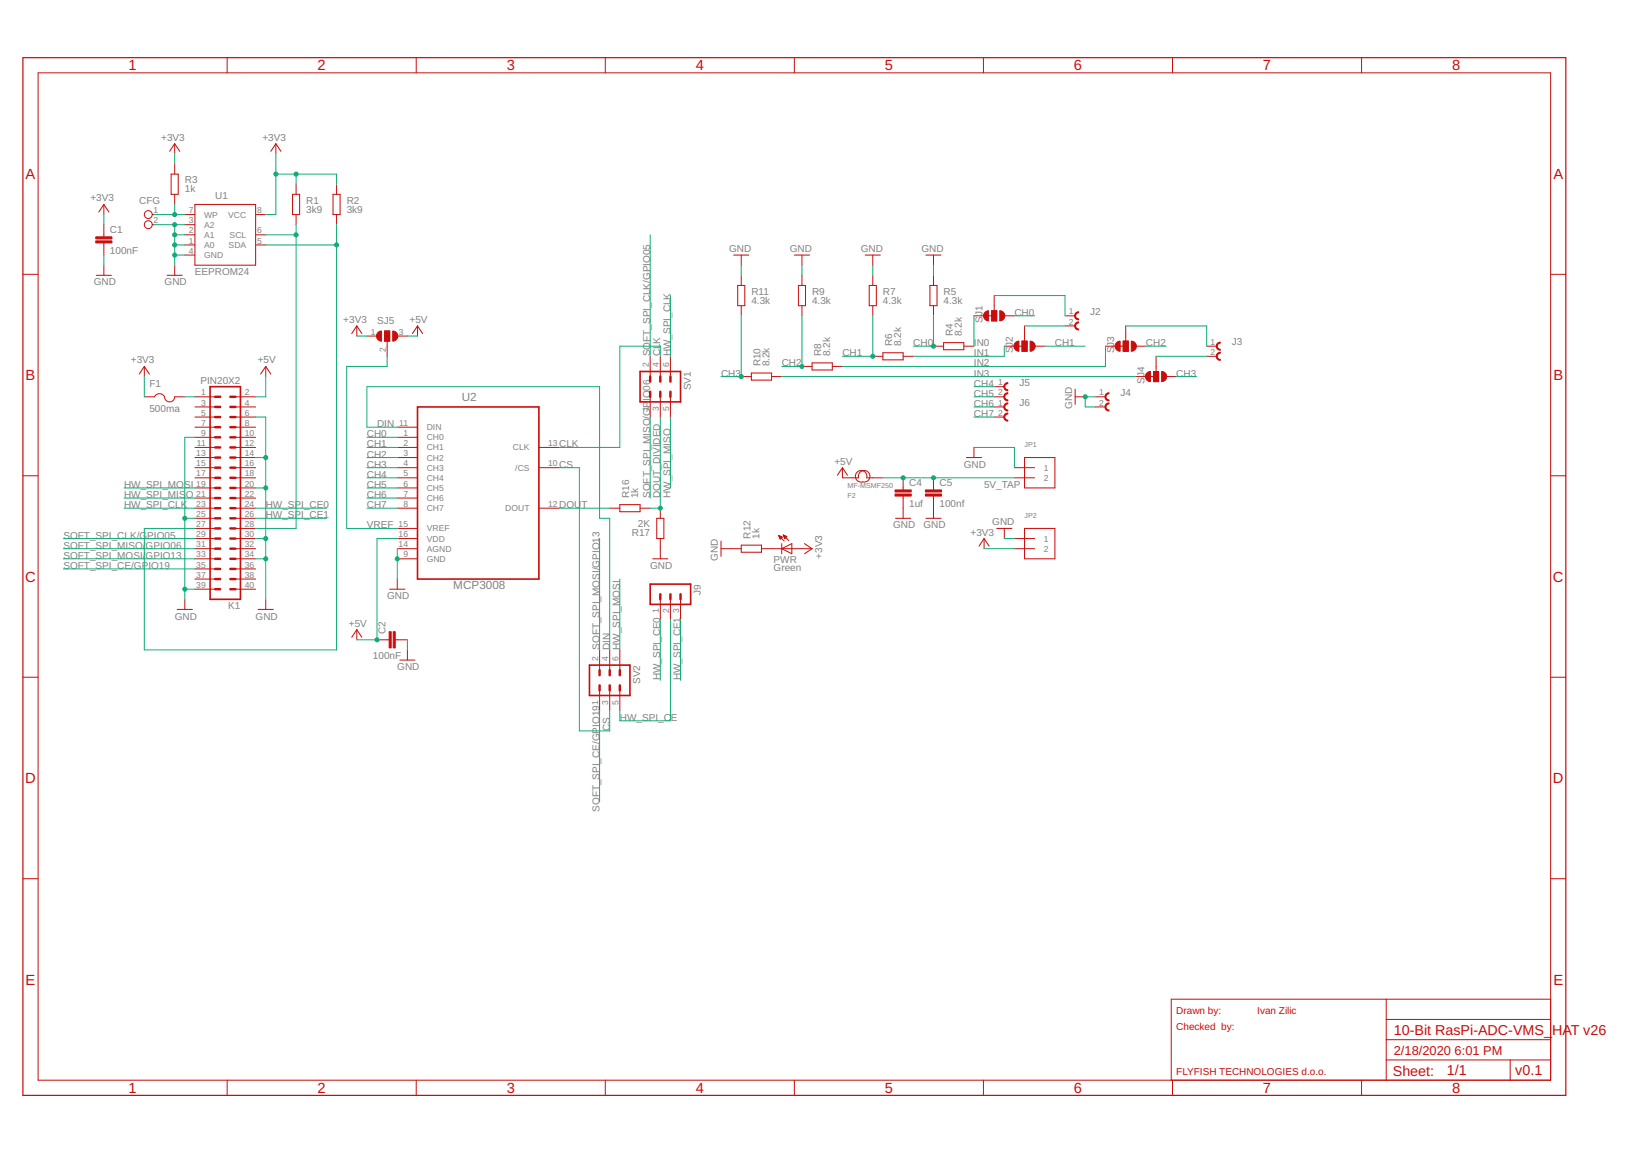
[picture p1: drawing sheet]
<svg xmlns="http://www.w3.org/2000/svg" width="1189mm" height="841mm" viewBox="0 0 1189 841" stroke-linecap="round" stroke-linejoin="round" font-family="sans-serif">
<path d="M466 270h29v22h-29zM153 281h22v155h-22zM304 296h88v125h-88zM473 425h30v15h-30zM429 484h30v22h-30z" fill="none" stroke="#c90d0c" stroke-width="1.2"/>
<g fill="none" stroke="#c90d0c" stroke-width="1.8">
<path d="M473 274v4M481 274v4M488 274v4M157 296h3M157 289h3M168 296h3M168 289h3M473 285v4M481 285v4M488 285v4M157 303h3M157 318h3"/>
<path d="M157 311h3M168 303h3M168 318h3M168 311h3M157 333h3M157 326h3M168 333h3M168 326h3M157 340h3M157 355h3M157 348h3M168 340h3"/>
<path d="M168 355h3M168 348h3M157 377h3M157 370h3M157 362h3M168 377h3M168 370h3M168 362h3M157 392h3M157 384h3M157 399h3M168 392h3"/>
<path d="M168 384h3M168 399h3M157 407h3M157 414h3M168 407h3M168 414h3M157 421h3M157 429h3M168 421h3M168 429h3M481 432v4M488 432v4"/>
<path d="M495 432v4M437 488v3M437 499v3M444 488v3M444 499v3M451 488v3M451 499v3"/>
</g>
<g fill="none" stroke="#c90d0c" stroke-width=".73">
<path d="M28 53h1101v733h-1101zM165 42v11M303 42v11M441 42v11M578 42v11M716 42v11M854 42v11M991 42v11M127 105v7M127 119v8M201 105v7M216 134v7"/>
<path d="M245 134v7M76 149v7M111 156h1M127 141v8M135 156h7M186 156h7M216 156v7M245 156v7M76 163v9M76 177v9M111 163h1M135 171h7"/>
<path d="M135 178h7M135 163h7M186 171h7M186 178h7M17 200h11M76 193v7M127 193v7M135 186h7M540 186v7M584 186v7M635 186v7M680 186v7"/>
<path d="M1129 200h11M540 200v8M584 200v8M635 200v8M680 200v8M724 215v11M260 237v7M304 237v7M540 222v8M584 222v8M635 222v8M680 222v8"/>
<path d="M709 230h7M722 226h4v7h-4zM731 230h8M746 237v11M775 230h8M775 237h8M820 237v11M267 244h7M280 241h4v7h-4zM282 248v11M289 244h8M473 259v15"/>
<path d="M481 259v15M488 259v15M635 259h8M658 259h7M680 252h7M702 252h7M731 252h8M744 248h4v8h-4zM753 252h8M805 252h7M818 248h3v8h-3zM827 252h7"/>
<path d="M842 259v11M878 252h8M878 259h8M105 267v7M193 267v7M540 274h7M562 274h7M584 267h7M606 267h7M827 274h7M840 270h3v8h-3zM849 274h7"/>
<path d="M105 289h7M127 289h8M142 289h15M142 296h15M171 289h15M171 296h15M473 289v14M481 289v14M488 289v14M724 289h7M724 296h7M724 281h7"/>
<path d="M783 289h7M797 289h8M797 296h8M142 303h15M142 311h15M142 318h15M171 303h15M171 311h15M171 318h15M289 311h15M289 318h15M724 303h7"/>
<path d="M142 326h15M142 333h15M171 326h15M171 333h15M289 326h15M289 333h15M392 326h15M709 326v7M17 346h11M142 340h15M142 348h15M142 355h15"/>
<path d="M171 340h15M171 348h15M171 355h15M289 340h15M289 348h15M289 355h15M392 340h15M613 340v8h8M635 348h8M658 348v8M680 348v8M739 340h14"/>
<path d="M739 348h14M1129 346h11M142 362h15M142 370h15M142 377h15M171 362h15M171 370h15M171 377h15M289 362h15M289 370h15M392 370h15M444 370h7"/>
<path d="M466 370h7M481 370v7M658 361v16M680 361v16M142 384h15M142 392h15M142 399h15M171 384h15M171 392h15M171 399h15M289 384h15M289 392h15"/>
<path d="M289 399h15M481 392v15M525 399h15M554 399h37M567 390l4 4M567 390l2 1M567 390l1 2 1-1M567 390h1M567 390h2M567 391h2M568 391h1M568 392h1"/>
<path d="M568 392h.1M570 389l4 4M570 389l3 1M570 389l1 3 2-2M570 390h1M571 390h1M571 390h2M571 391h1M571 392h.1M716 392v7M731 384v8M739 392h14"/>
<path d="M739 399h14M142 407h15M142 414h15M171 407h15M171 414h15M289 407h15M135 436v7M142 421h15M142 429h15M171 421h15M171 429h15M193 436v7"/>
<path d="M289 421v8M481 436v15M488 436v15M495 436v15M260 458v7M274 465h9M288 465h9M297 473v7M437 473v15M444 473v15M451 473v15M17 493h11"/>
<path d="M1129 493h11M437 502v15M444 502v15M451 502v15M17 639h11M1129 639h11M1009 727v59M1129 727h-276v59M1009 756h120M1009 742h120M1009 771h120M1099 771v15"/>
<path d="M165 786v11M303 786v11M441 786v11M578 786v11M716 786v11M854 786v11M991 786v11"/>
<circle cx="108" cy="156" r="2.9"/>
<circle cx="108" cy="163" r="2.9"/>
</g>
<path d="M17 42h1123v755h-1123z" fill="none" stroke="#c90d0c" stroke-width=".89"/>
<g fill="none" stroke="#c90d0c" stroke-width=".74">
<path d="M123 110l4-5 4 5M197 110l4-5 4 5M125 127h5v14h-5zM72 154l4-5 3 5M142 149h44v44h-44zM213 141h5v15h-5zM242 141h6v15h-6zM534 186h11M578 186h11M630 186h11M674 186h11M70 200h11"/>
<path d="M122 200h11M537 208h5v14h-5zM581 208h5v14h-5zM633 208h5v14h-5zM677 208h5v14h-5zM716 230h8M256 243l4-6 3 6M300 243l4-6 4 6M643 257h15v5h-15zM687 249h15v5h-15zM739 252h7M812 252h8"/>
<path d="M101 272l4-5 4 5M190 272l3-5 4 5M547 271h15v6h-15zM591 264h15v5h-15zM834 274h8M112 289a4 4 0 0 1 5-2 4 4 0 0 1 3 4 4 4 0 0 0 5 1 4 4 0 0 0 2-3M783 283v11M704 333h11M746 333h22v22h-22zM610 346l3-6 4 6M621 348h4a4 4 0 0 1 4-6 4 4 0 0 1 4 5 4 4 0 0 1-5 4 4 4 0 0 1-5-4 4 4 0 0 1 4-5 4 4 0 0 1 4 6h4M451 367h15v5h-15z"/>
<path d="M478 377h5v15h-5zM652 377h11M674 377h11M525 394v11M540 397h14v5h-14zM569 399l7-4v8zM569 395v8M586 395l5 4-5 4M713 397l3-5 4 5M726 384h11M746 384h22v23h-22zM475 407h11"/>
<path d="M284 429h11M129 443h11M188 443h11M256 464l4-6 3 6M291 480h11"/>
</g>
<g fill="#c90d0c" stroke="#c90d0c" stroke-width=".73">
<path d="M70 175h11v2h-11z"/>
<path d="M70 172h11v2h-11z"/>
<path d="M286 460h2v11h-2z"/>
<path d="M283 460h2v11h-2z"/>
<path d="M652 359h11v2h-11z"/>
<path d="M652 356h11v2h-11z"/>
<path d="M674 359h11v2h-11z"/>
<path d="M674 356h11v2h-11z"/>
<path d="M744 248h4v8h-4z"/>
<path d="M722 226h4v7h-4z"/>
<path d="M818 248h3v8h-3z"/>
<path d="M840 270h3v8h-3z"/>
<path d="M280 241h4v7h-4z"/>
</g>
<g fill="#c90d0c" stroke="#c90d0c" stroke-width=".73">
<path d="M783 228l2-1v1a2.2 2.2 0 0 0-2 2 2.2 2.2 0 0 0 2 2v1l-2-2-1-1z" fill-rule="evenodd"/>
<path d="M783 235l2-1v1a2.2 2.2 0 0 0-2 2 2.2 2.2 0 0 0 2 2v1a2.9 2.9 0 0 1-2-2 2.9 2.9 0 0 1 0-3z" fill-rule="evenodd"/>
<path d="M886 250l2-1v1a2.2 2.2 0 0 0-2 2 2.2 2.2 0 0 0 2 2v1l-2-2-1-1z" fill-rule="evenodd"/>
<path d="M886 257l2-1v1a2.2 2.2 0 0 0-2 2 2.2 2.2 0 0 0 2 2v1l-2-1-1-2z" fill-rule="evenodd"/>
<path d="M805 287l2-1a2.2 2.2 0 0 0-2 3 2.2 2.2 0 0 0 2 2v1l-2-2-1-2z" fill-rule="evenodd"/>
<path d="M805 294l2-1v1a2.2 2.2 0 0 0-2 2 2.2 2.2 0 0 0 2 2v1l-2-1-1-2z" fill-rule="evenodd"/>
<path d="M731 279l3-1v1a2.2 2.2 0 0 0-2 2 2.2 2.2 0 0 0 2 3h-1l-2-1v-2z" fill-rule="evenodd"/>
<path d="M731 287l3-1a2.2 2.2 0 0 0-2 3 2.2 2.2 0 0 0 2 2v1h-1l-2-2v-2z" fill-rule="evenodd"/>
<path d="M731 294l3-1v1a2.2 2.2 0 0 0-2 2 2.2 2.2 0 0 0 2 2v1h-1l-2-1v-2z" fill-rule="evenodd"/>
<path d="M731 301l3-1v1a2.2 2.2 0 0 0-2 2 2.2 2.2 0 0 0 2 3h-1l-2-1v-2z" fill-rule="evenodd"/>
<path d="M739 249l3-1v8a4 4 0 0 1-4-3 4 4 0 0 1 1-4z" fill-rule="evenodd"/>
<path d="M750 248a4 4 0 0 1 4 4 4 4 0 0 1-4 4z" fill-rule="evenodd"/>
<path d="M717 227l3-1v7a4 4 0 0 1-4-2 4 4 0 0 1 1-4z" fill-rule="evenodd"/>
<path d="M728 226a4 4 0 0 1 4 4 4 4 0 0 1-4 3z" fill-rule="evenodd"/>
<path d="M813 249l2-1v8a4 4 0 0 1-3-3 4 4 0 0 1 1-4z" fill-rule="evenodd"/>
<path d="M824 248a4 4 0 0 1 3 4 4 4 0 0 1-3 4z" fill-rule="evenodd"/>
<path d="M835 271l3-1v8a4 4 0 0 1-4-3 4 4 0 0 1 1-4z" fill-rule="evenodd"/>
<path d="M846 270a4 4 0 0 1 3 4 4 4 0 0 1-3 4z" fill-rule="evenodd"/>
<path d="M286 241a4 4 0 0 1 4 3 4 4 0 0 1-4 4z" fill-rule="evenodd"/>
<path d="M275 242l3-1v7a4 4 0 0 1-4-2 4 4 0 0 1 1-4z" fill-rule="evenodd"/>
</g>
<g fill="none" stroke="#0dab76" stroke-width=".73">
<path d="M127 112v7M201 112v44h-8M201 127h44v7M216 127v7M76 156v7M112 156h23M127 149v7M112 163h23M127 163v30M127 178h8M127 171h8M193 178h52"/>
<path d="M193 171h23M216 163v221h-30M245 163v310h-140v-89h37M473 171v88M76 186v7M127 186h8M540 193v7M584 193v7M635 193v7M680 193v7M488 215v44M724 215h51v15"/>
<path d="M540 230v44h-15M584 230v37h-15M635 230v29h-22M680 230v22h-15M709 230v22M739 230h14M746 237h29M820 237h58v15M260 244h7M282 259v8h-30v117h37M297 244h7M481 259v-7h-30v74h-44"/>
<path d="M731 252v7h-66M761 252h29M805 252v15h-192M834 252h15M842 259h36M105 274v15M193 274v15h-7M569 274h258M856 274h15M135 289h7M709 289h15M709 296h15"/>
<path d="M709 281h15M797 289h-7v7h7M142 318h-7v118M186 303h7v133M267 318h22M289 311h-22v-30h170v96h7v96M473 303v59M481 303v67h-8M488 303v52M709 303h15M186 333h7M267 333h22"/>
<path d="M267 326h22M709 326h30v14M90 355h52M186 355h7M267 355h22M267 340h22M267 348h22M407 340h15v192h22v-15M643 348h96M90 370h52M90 362h52M135 377h7"/>
<path d="M186 377h52M186 370h52M267 370h22M267 362h22M407 370h37M46 392h96M46 399h96M186 392h7M289 392h-15v73h-14M289 399v22M437 392v81M716 399h23"/>
<path d="M731 392h8M46 407h96M46 414h96M186 407h7M135 429h7M451 421v52M481 451v44M488 451v73h-37v-7M495 451v44M297 465v8M437 517v66"/>
</g>
<g fill="#0dab76" stroke="#0dab76" stroke-width=".73">
<circle cx="127" cy="186" r="1.5"/>
<circle cx="127" cy="178" r="1.5"/>
<circle cx="127" cy="171" r="1.5"/>
<circle cx="127" cy="163" r="1.5"/>
<circle cx="135" cy="377" r="1.5"/>
<circle cx="135" cy="429" r="1.5"/>
<circle cx="193" cy="333" r="1.5"/>
<circle cx="193" cy="355" r="1.5"/>
<circle cx="193" cy="392" r="1.5"/>
<circle cx="193" cy="407" r="1.5"/>
<circle cx="289" cy="407" r="1.5"/>
<circle cx="790" cy="289" r="1.5"/>
<circle cx="201" cy="127" r="1.5"/>
<circle cx="216" cy="127" r="1.5"/>
<circle cx="216" cy="171" r="1.5"/>
<circle cx="245" cy="178" r="1.5"/>
<circle cx="127" cy="156" r="1.5"/>
<circle cx="274" cy="465" r="1.5"/>
<circle cx="680" cy="252" r="1.5"/>
<circle cx="635" cy="259" r="1.5"/>
<circle cx="584" cy="267" r="1.5"/>
<circle cx="540" cy="274" r="1.5"/>
<circle cx="481" cy="370" r="1.5"/>
<circle cx="657" cy="348" r="1.5"/>
<circle cx="680" cy="348" r="1.5"/>
</g>
<g font-size="10.7" fill="#c90d0c">
<text x="94" y="51">1</text>
<text x="231" y="51">2</text>
<text x="369" y="51">3</text>
<text x="507" y="51">4</text>
<text x="644" y="51">5</text>
<text x="782" y="51">6</text>
<text x="919" y="51">7</text>
<text x="1057" y="51">8</text>
<text x="19" y="130">A</text>
<text x="1131" y="130">A</text>
<text x="19" y="277">B</text>
<text x="1131" y="277">B</text>
<text x="18" y="423">C</text>
<text x="1131" y="423">C</text>
<text x="18" y="570">D</text>
<text x="1131" y="570">D</text>
<text x="19" y="716">E</text>
<text x="1131" y="716">E</text>
<text x="94" y="795">1</text>
<text x="231" y="795">2</text>
<text x="369" y="795">3</text>
<text x="507" y="795">4</text>
<text x="644" y="795">5</text>
<text x="782" y="795">6</text>
<text x="919" y="795">7</text>
<text x="1057" y="795">8</text>
</g>
<g font-size="10.4" fill="#c90d0c">
<text x="1015" y="753">10-Bit RasPi-ADC-VMS_</text>
<text x="1130" y="753">HAT v26</text>
<text x="1014" y="783">Sheet:</text>
<text x="1053" y="782">1/1</text>
<text x="1103" y="782">v0.1</text>
</g>
<g font-size="9.4" fill="#c90d0c">
<text x="1015" y="767">2/18/2020</text>
<text x="1059" y="767">6:01 PM</text>
</g>
<text font-size="8.6" fill="#808080" x="336" y="291">U2</text>
<text font-size="8.5" fill="#808080" x="330" y="429">MCP3008</text>
<g font-size="7.3" fill="#808080">
<text x="117" y="102">+3V3</text>
<text x="191" y="102">+3V3</text>
<text x="135" y="133">R3</text>
<text x="135" y="140">1k</text>
<text x="66" y="147">+3V3</text>
<text x="101" y="149">CFG</text>
<text x="157" y="145">U1</text>
<text x="223" y="148">R1</text>
<text x="252" y="148">R2</text>
<text x="223" y="155">3k9</text>
<text x="252" y="155">3k9</text>
<text x="80" y="170">C1</text>
<text x="80" y="184">100nF</text>
<text x="531" y="183">GND</text>
<text x="575" y="183">GND</text>
<text x="627" y="183">GND</text>
<text x="671" y="183">GND</text>
<text x="142" y="200">EEPROM24</text>
<text x="68" y="208">GND</text>
<text x="120" y="208">GND</text>
<text x="547" y="214">R11</text>
<text x="591" y="214">R9</text>
<text x="643" y="214">R7</text>
<text x="687" y="214">R5</text>
<text x="547" y="221">4.3k</text>
<text x="591" y="221">4.3k</text>
<text x="643" y="221">4.3k</text>
<text x="687" y="221">4.3k</text>
<text x="739" y="230">CH0</text>
<text x="794" y="229">J2</text>
<text x="250" y="235">+3V3</text>
<text x="274" y="236">SJ5</text>
<text x="298" y="235">+5V</text>
<text x="715" y="235" transform="rotate(-90 715 235)">SJ1</text>
<text x="694" y="245" transform="rotate(-90 694 245)">R4</text>
<text x="700" y="245" transform="rotate(-90 700 245)">8.2k</text>
<text x="649" y="252" transform="rotate(-90 649 252)">R6</text>
<text x="656" y="252" transform="rotate(-90 656 252)">8.2k</text>
<text x="665" y="252">CH0</text>
<text x="709" y="252">IN0</text>
<text x="768" y="252">CH1</text>
<text x="834" y="252">CH2</text>
<text x="897" y="251">J3</text>
<text x="737" y="257" transform="rotate(-90 737 257)">SJ2</text>
<text x="811" y="257" transform="rotate(-90 811 257)">SJ3</text>
<text x="473" y="259" transform="rotate(-90 473 259)">SOFT_SPI_CLK/GPIO05</text>
<text x="481" y="259" transform="rotate(-90 481 259)">CLK</text>
<text x="488" y="259" transform="rotate(-90 488 259)">HW_SPI_CLK</text>
<text x="598" y="259" transform="rotate(-90 598 259)">R8</text>
<text x="604" y="259" transform="rotate(-90 604 259)">8.2k</text>
<text x="613" y="259">CH1</text>
<text x="709" y="259">IN1</text>
<text x="95" y="264">+3V3</text>
<text x="188" y="264">+5V</text>
<text x="554" y="267" transform="rotate(-90 554 267)">R10</text>
<text x="560" y="267" transform="rotate(-90 560 267)">8.2k</text>
<text x="569" y="267">CH2</text>
<text x="709" y="267">IN2</text>
<text x="525" y="274">CH3</text>
<text x="709" y="274">IN3</text>
<text x="856" y="274">CH3</text>
<text x="109" y="281">F1</text>
<text x="146" y="279">PIN20X2</text>
<text x="709" y="281">CH4</text>
<text x="742" y="281">J5</text>
<text x="833" y="279" transform="rotate(-90 833 279)">SJ4</text>
<text x="503" y="284" transform="rotate(-90 503 284)">SV1</text>
<text x="473" y="292" transform="rotate(-90 473 292)">IO06</text>
<text x="709" y="289">CH5</text>
<text x="816" y="288">J4</text>
<text x="109" y="300">500ma</text>
<text x="709" y="296">CH6</text>
<text x="742" y="295">J6</text>
<text x="781" y="298" transform="rotate(-90 781 298)">GND</text>
<text x="709" y="303">CH7</text>
<text x="274" y="311">DIN</text>
<text x="267" y="318">CH0</text>
<text x="267" y="326">CH1</text>
<text x="407" y="326">CLK</text>
<text x="267" y="333">CH2</text>
<text x="267" y="340">CH3</text>
<text x="407" y="340">CS</text>
<text x="608" y="338">+5V</text>
<text x="702" y="340">GND</text>
<text x="267" y="348">CH4</text>
<text x="662" y="354">C4</text>
<text x="684" y="354">C5</text>
<text x="90" y="355">HW_SPI_MOSI</text>
<text x="267" y="355">CH5</text>
<text x="716" y="355">5V_TAP</text>
<text x="90" y="362">HW_SPI_MIS</text>
<text x="135" y="362">O</text>
<text x="267" y="362">CH6</text>
<text x="458" y="362" transform="rotate(-90 458 362)">R16</text>
<text x="465" y="362" transform="rotate(-90 465 362)">1k</text>
<text x="473" y="362" transform="rotate(-90 473 362)">SOFT_SPI_MISO/GP</text>
<text x="481" y="362" transform="rotate(-90 481 362)">DOUT_DIVIDED</text>
<text x="488" y="362" transform="rotate(-90 488 362)">HW_SPI_MISO</text>
<text x="90" y="370">HW_SPI_CLK</text>
<text x="193" y="370">HW_SPI_CE0</text>
<text x="267" y="370">CH7</text>
<text x="407" y="370">DOU</text>
<text x="423" y="370">T</text>
<text x="662" y="369">1uf</text>
<text x="684" y="369">100nf</text>
<text x="193" y="377">HW_SPI_CE1</text>
<text x="464" y="384">2K</text>
<text x="722" y="382">GND</text>
<text x="267" y="384">VREF</text>
<text x="650" y="384">GND</text>
<text x="672" y="384">GND</text>
<text x="707" y="390">+3V3</text>
<text x="46" y="392">SOFT_SPI_CLK/G</text>
<text x="107" y="392">PIO05</text>
<text x="460" y="390">R17</text>
<text x="546" y="392" transform="rotate(-90 546 392)">R12</text>
<text x="553" y="392" transform="rotate(-90 553 392)">1k</text>
<text x="46" y="399">SOFT_SPI_MISO/</text>
<text x="106" y="399">GPIO06</text>
<text x="46" y="407">SOFT_SPI_MOSI/</text>
<text x="106" y="407">GPIO13</text>
<text x="523" y="408" transform="rotate(-90 523 408)">GND</text>
<text x="599" y="407" transform="rotate(-90 599 407)">+3V3</text>
<text x="46" y="414">SOFT_SPI_CE/GPIO19</text>
<text x="473" y="414">GND</text>
<text x="563" y="409">PWR</text>
<text x="563" y="416">Green</text>
<text x="282" y="436">GND</text>
<text x="510" y="433" transform="rotate(-90 510 433)">J9</text>
<text x="166" y="443">K1</text>
<text x="127" y="451">GND</text>
<text x="186" y="451">GND</text>
<text x="254" y="456">+5V</text>
<text x="281" y="461" transform="rotate(-90 281 461)">C2</text>
<text x="437" y="473" transform="rotate(-90 437 473)">SOFT_SPI_MOSI/GPIO13</text>
<text x="444" y="473" transform="rotate(-90 444 473)">DIN</text>
<text x="451" y="473" transform="rotate(-90 451 473)">HW_SPI_MOSI</text>
<text x="272" y="479">100nF</text>
<text x="289" y="488">GND</text>
<text x="466" y="498" transform="rotate(-90 466 498)">SV2</text>
<text x="481" y="495" transform="rotate(-90 481 495)">HW_SPI_CE0</text>
<text x="495" y="495" transform="rotate(-90 495 495)">HW_SPI_CE1</text>
<text x="451" y="524">HW_SPI_C</text>
<text x="488" y="524">E</text>
<text x="444" y="532" transform="rotate(-90 444 532)">CS</text>
<text x="437" y="591" transform="rotate(-90 437 591)">SOFT_SPI_CE/GPIO19</text>
</g>
<g font-size="7.3" fill="#c90d0c">
<text x="856" y="738">Drawn by:</text>
<text x="915" y="738">Ivan Zilic</text>
<text x="856" y="749">Checked by:</text>
<text x="856" y="782">FLYFISH TECHNOLOGIES d.o.o.</text>
</g>
<g font-size="6.2" fill="#808080">
<text x="112" y="155">1</text>
<text x="137" y="155">7</text>
<text x="187" y="155">8</text>
<text x="149" y="158">WP</text>
<text x="166" y="158">VCC</text>
<text x="112" y="162">2</text>
<text x="137" y="162">3</text>
<text x="149" y="166">A2</text>
<text x="137" y="170">2</text>
<text x="149" y="173">A1</text>
<text x="167" y="173">SCL</text>
<text x="187" y="170">6</text>
<text x="137" y="177">1</text>
<text x="187" y="177">5</text>
<text x="137" y="185">4</text>
<text x="149" y="180">A0</text>
<text x="166" y="180">SDA</text>
<text x="149" y="188">GND</text>
<text x="778" y="229">1</text>
<text x="778" y="236">2</text>
<text x="270" y="243">1</text>
<text x="290" y="243">3</text>
<text x="881" y="251">1</text>
<text x="281" y="256" transform="rotate(-90 281 256)">2</text>
<text x="881" y="258">2</text>
<text x="472" y="267" transform="rotate(-90 472 267)">2</text>
<text x="480" y="267" transform="rotate(-90 480 267)">4</text>
<text x="487" y="267" transform="rotate(-90 487 267)">6</text>
<text x="727" y="280">1</text>
<text x="146" y="288">1</text>
<text x="178" y="288">2</text>
<text x="727" y="288">2</text>
<text x="800" y="288">1</text>
<text x="146" y="295">3</text>
<text x="178" y="295">4</text>
<text x="472" y="299" transform="rotate(-90 472 299)">1</text>
<text x="480" y="299" transform="rotate(-90 480 299)">3</text>
<text x="487" y="299" transform="rotate(-90 487 299)">5</text>
<text x="727" y="295">1</text>
<text x="800" y="295">2</text>
<text x="146" y="302">5</text>
<text x="178" y="302">6</text>
<text x="727" y="302">2</text>
<text x="146" y="310">7</text>
<text x="178" y="310">8</text>
<text x="291" y="310">11</text>
<text x="146" y="317">9</text>
<text x="178" y="317">10</text>
<text x="294" y="317">1</text>
<text x="311" y="313">DIN</text>
<text x="311" y="320">CH0</text>
<text x="143" y="324">11</text>
<text x="178" y="324">12</text>
<text x="294" y="324">2</text>
<text x="311" y="328">CH1</text>
<text x="373" y="328">CLK</text>
<text x="399" y="324">13</text>
<text x="143" y="332">13</text>
<text x="178" y="332">14</text>
<text x="294" y="332">3</text>
<text x="311" y="335">CH2</text>
<text x="143" y="339">15</text>
<text x="178" y="339">16</text>
<text x="294" y="339">4</text>
<text x="399" y="339">10</text>
<text x="143" y="347">17</text>
<text x="178" y="347">18</text>
<text x="294" y="347">5</text>
<text x="311" y="342">CH3</text>
<text x="375" y="342">/CS</text>
<text x="760" y="342">1</text>
<text x="143" y="354">19</text>
<text x="178" y="354">20</text>
<text x="294" y="354">6</text>
<text x="311" y="350">CH4</text>
<text x="760" y="350">2</text>
<text x="311" y="357">CH5</text>
<text x="143" y="361">21</text>
<text x="178" y="361">22</text>
<text x="294" y="361">7</text>
<text x="311" y="365">CH6</text>
<text x="143" y="369">23</text>
<text x="178" y="369">24</text>
<text x="294" y="369">8</text>
<text x="311" y="372">CH7</text>
<text x="368" y="372">DOUT</text>
<text x="399" y="369">12</text>
<text x="143" y="376">25</text>
<text x="178" y="376">26</text>
<text x="143" y="383">27</text>
<text x="178" y="383">28</text>
<text x="290" y="383">15</text>
<text x="311" y="387">VREF</text>
<text x="143" y="391">29</text>
<text x="178" y="391">30</text>
<text x="290" y="391">16</text>
<text x="311" y="394">VDD</text>
<text x="760" y="394">1</text>
<text x="143" y="398">31</text>
<text x="178" y="398">32</text>
<text x="290" y="398">14</text>
<text x="311" y="401">AGND</text>
<text x="760" y="401">2</text>
<text x="143" y="406">33</text>
<text x="178" y="406">34</text>
<text x="294" y="406">9</text>
<text x="143" y="413">35</text>
<text x="178" y="413">36</text>
<text x="311" y="409">GND</text>
<text x="143" y="420">37</text>
<text x="178" y="420">38</text>
<text x="143" y="428">39</text>
<text x="178" y="428">40</text>
<text x="480" y="446" transform="rotate(-90 480 446)">1</text>
<text x="487" y="446" transform="rotate(-90 487 446)">2</text>
<text x="494" y="446" transform="rotate(-90 494 446)">3</text>
<text x="435" y="481" transform="rotate(-90 435 481)">2</text>
<text x="443" y="481" transform="rotate(-90 443 481)">4</text>
<text x="450" y="481" transform="rotate(-90 450 481)">6</text>
<text x="435" y="513" transform="rotate(-90 435 513)">1</text>
<text x="443" y="513" transform="rotate(-90 443 513)">3</text>
<text x="450" y="513" transform="rotate(-90 450 513)">5</text>
</g>
<g font-size="5.2" fill="#808080">
<text x="746" y="326">JP1</text>
<text x="617" y="355">MF-MSMF250</text>
<text x="617" y="362">F2</text>
<text x="746" y="377">JP2</text>
</g>
</svg>
